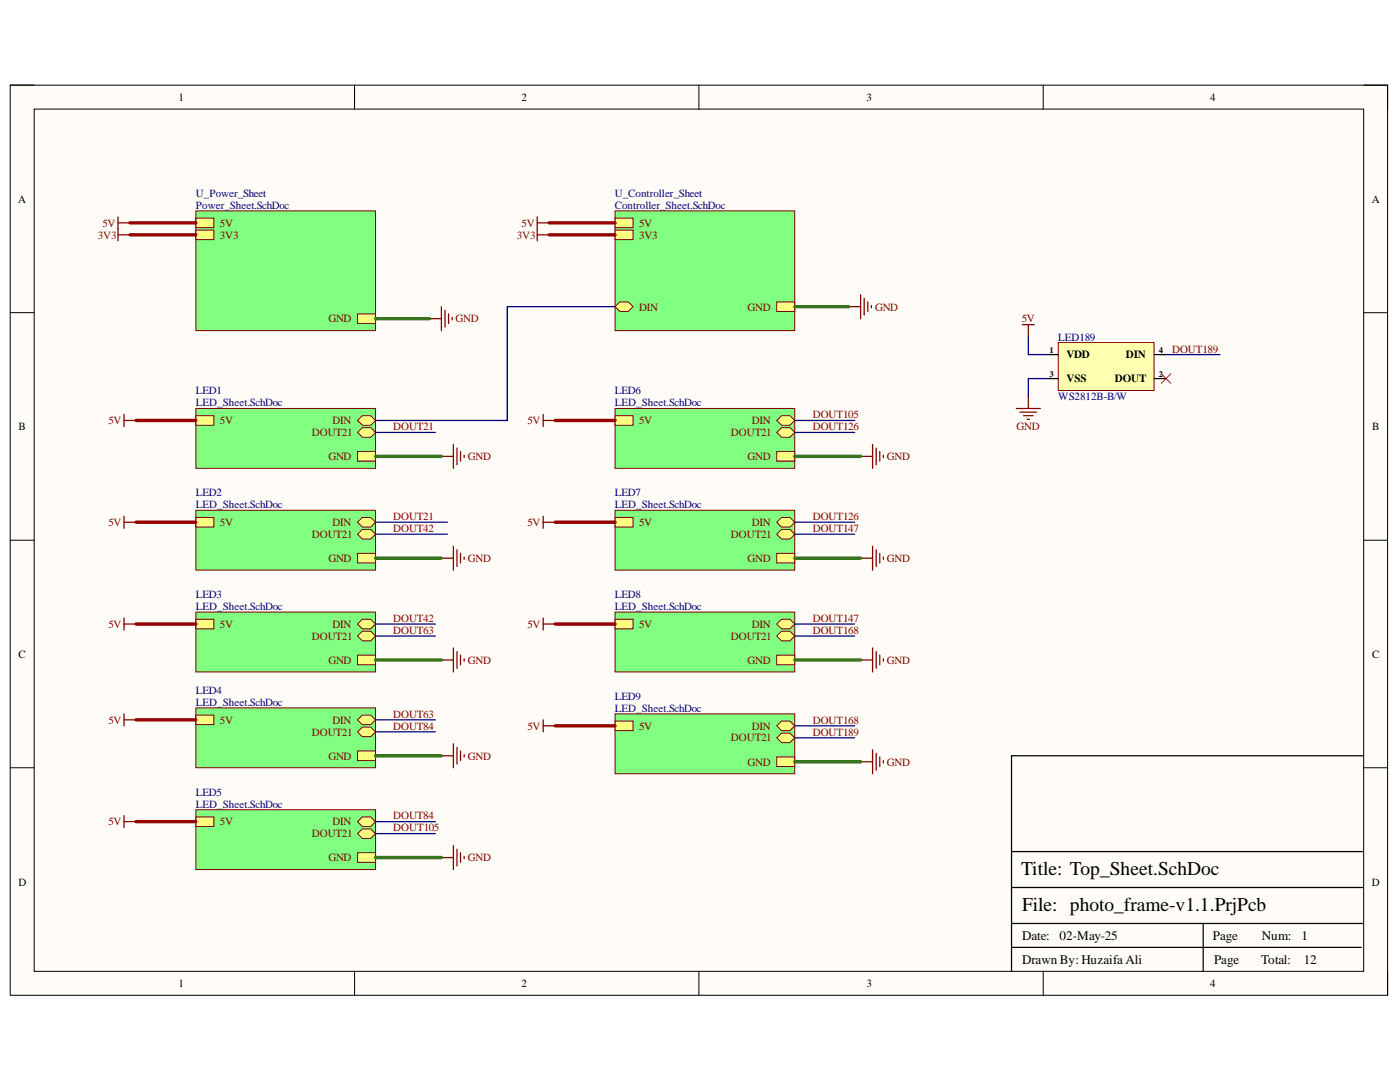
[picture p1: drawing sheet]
<svg xmlns="http://www.w3.org/2000/svg" width="279mm" height="216mm" viewBox="0 0 279 216" stroke-linecap="round" stroke-linejoin="round" font-family="sans-serif">
<path d="M2 17h274.9v181.6h-274.9z" fill-rule="evenodd" fill="#fffcf8"/>
<path d="M2 17h274.9v181.6h-274.9z" fill="none" stroke="#000" stroke-width=".2"/>
<path d="M6.8 21.8h265.3v172h-265.3z" fill-rule="evenodd" fill="#fffcf8"/>
<g fill="none" stroke="#000" stroke-width=".2">
<path d="M2 17h4.8M70.8 17v4.8M139.5 17v4.8M208.2 17v4.8M272.1 17h4.8v4.8M6.8 21.8h265.3v172h-265.3zM2 62.4h4.8M272.1 62.4h4.8M2 107.8h4.8M272.1 107.8h4.8M2 153.2h4.8M272.1 153.2h4.8"/>
<path d="M70.8 193.8v4.8M139.5 193.8v4.8M208.2 193.8v4.8M276.9 193.8v4.8"/>
</g>
<path d="M272.1 150.8h-70.2v43M201.9 177.1h70M201.9 169.9h70M201.9 189h69.8M201.9 184.3h70M240.1 184.3v9.5" fill="none" stroke="#000" stroke-width=".25"/>
<path d="M122.7 42.1h35.9v23.9h-35.9z" fill-rule="evenodd" fill="#80ff80"/>
<path d="M122.7 42.1h35.9v23.9h-35.9z" fill="none" stroke="#800000" stroke-width=".2"/>
<path d="M122.7 45.9h3.6v1.9h-3.6z" fill-rule="evenodd" fill="#ffff80"/>
<path d="M122.7 45.9h3.6v1.9h-3.6z" fill="none" stroke="#800000" stroke-width=".2"/>
<path d="M155 60.2h3.6v2h-3.6z" fill-rule="evenodd" fill="#ffff80"/>
<path d="M155 60.2h3.6v2h-3.6z" fill="none" stroke="#800000" stroke-width=".2"/>
<path d="M122.7 43.5h3.6v1.9h-3.6z" fill-rule="evenodd" fill="#ffff80"/>
<path d="M122.7 43.5h3.6v1.9h-3.6z" fill="none" stroke="#800000" stroke-width=".2"/>
<path d="M122.7 61.2l1-1h1.7l.9 1-.9 1h-1.7z" fill-rule="evenodd" fill="#ffff80"/>
<path d="M122.7 61.2l1-1h1.7l.9 1-.9 1h-1.7z" fill="none" stroke="#800000" stroke-width=".2"/>
<path d="M39.1 42.1h35.8v23.9h-35.8z" fill-rule="evenodd" fill="#80ff80"/>
<path d="M39.1 42.1h35.8v23.9h-35.8z" fill="none" stroke="#800000" stroke-width=".2"/>
<path d="M39.1 45.9h3.6v1.9h-3.6z" fill-rule="evenodd" fill="#ffff80"/>
<path d="M39.1 45.9h3.6v1.9h-3.6z" fill="none" stroke="#800000" stroke-width=".2"/>
<path d="M71.4 62.6h3.5v1.9h-3.5z" fill-rule="evenodd" fill="#ffff80"/>
<path d="M71.4 62.6h3.5v1.9h-3.5z" fill="none" stroke="#800000" stroke-width=".2"/>
<path d="M39.1 43.5h3.6v1.9h-3.6z" fill-rule="evenodd" fill="#ffff80"/>
<path d="M39.1 43.5h3.6v1.9h-3.6z" fill="none" stroke="#800000" stroke-width=".2"/>
<g fill="none" stroke="#800000" stroke-width=".25">
<path d="M23.6 43.3v4.8M23.6 46.9h2.3M23.6 44.5h2.3M107.2 46.9h2.4M107.2 44.5h2.4M107.2 43.3v4.8M171.8 58.8v4.8M172.5 59.5v3.4M85.7 63.6h2.4M88.1 61.2v4.8M88.8 61.9v3.4M89.5 62.6v1.9"/>
<path d="M90.2 63.3v.5M169.4 61.2h2.4M173.2 60.2v2M173.9 61v.4M24.7 82.7v2.4M24.7 83.9h2.4M88.1 91.1h2.4M90.5 88.7v4.8M91.2 89.4v3.3M91.9 90.1v1.9M92.6 90.8v.5"/>
</g>
<path d="M39.1 81.5h35.8v12h-35.8z" fill-rule="evenodd" fill="#80ff80"/>
<path d="M39.1 81.5h35.8v12h-35.8z" fill="none" stroke="#800000" stroke-width=".2"/>
<path d="M71.4 83.9l.9-1h1.7l.9 1-.9 1h-1.7z" fill-rule="evenodd" fill="#ffff80"/>
<path d="M71.4 83.9l.9-1h1.7l.9 1-.9 1h-1.7z" fill="none" stroke="#800000" stroke-width=".2"/>
<path d="M71.4 90.1h3.5v1.9h-3.5z" fill-rule="evenodd" fill="#ffff80"/>
<path d="M71.4 90.1h3.5v1.9h-3.5z" fill="none" stroke="#800000" stroke-width=".2"/>
<path d="M39.1 82.9h3.6v2h-3.6z" fill-rule="evenodd" fill="#ffff80"/>
<path d="M39.1 82.9h3.6v2h-3.6z" fill="none" stroke="#800000" stroke-width=".2"/>
<path d="M71.4 86.3l.9-1h1.7l.9 1-.9 .9h-1.7z" fill-rule="evenodd" fill="#ffff80"/>
<path d="M71.4 86.3l.9-1h1.7l.9 1-.9 .9h-1.7z" fill="none" stroke="#800000" stroke-width=".2"/>
<path d="M39.1 101.8h35.8v12h-35.8z" fill-rule="evenodd" fill="#80ff80"/>
<path d="M39.1 101.8h35.8v12h-35.8z" fill="none" stroke="#800000" stroke-width=".2"/>
<path d="M71.4 104.2l.9-.9h1.7l.9 .9-.9 1h-1.7z" fill-rule="evenodd" fill="#ffff80"/>
<path d="M71.4 104.2l.9-.9h1.7l.9 .9-.9 1h-1.7z" fill="none" stroke="#800000" stroke-width=".2"/>
<path d="M71.4 110.4h3.5v1.9h-3.5z" fill-rule="evenodd" fill="#ffff80"/>
<path d="M71.4 110.4h3.5v1.9h-3.5z" fill="none" stroke="#800000" stroke-width=".2"/>
<path d="M39.1 103.3h3.6v1.9h-3.6z" fill-rule="evenodd" fill="#ffff80"/>
<path d="M39.1 103.3h3.6v1.9h-3.6z" fill="none" stroke="#800000" stroke-width=".2"/>
<path d="M71.4 106.6l.9-1h1.7l.9 1-.9 1h-1.7z" fill-rule="evenodd" fill="#ffff80"/>
<path d="M71.4 106.6l.9-1h1.7l.9 1-.9 1h-1.7z" fill="none" stroke="#800000" stroke-width=".2"/>
<path d="M39.1 122.1h35.8v12h-35.8z" fill-rule="evenodd" fill="#80ff80"/>
<path d="M39.1 122.1h35.8v12h-35.8z" fill="none" stroke="#800000" stroke-width=".2"/>
<path d="M71.4 124.5l.9-.9h1.7l.9 .9-.9 1h-1.7z" fill-rule="evenodd" fill="#ffff80"/>
<path d="M71.4 124.5l.9-.9h1.7l.9 .9-.9 1h-1.7z" fill="none" stroke="#800000" stroke-width=".2"/>
<path d="M71.4 130.7h3.5v1.9h-3.5z" fill-rule="evenodd" fill="#ffff80"/>
<path d="M71.4 130.7h3.5v1.9h-3.5z" fill="none" stroke="#800000" stroke-width=".2"/>
<path d="M39.1 123.6h3.6v1.9h-3.6z" fill-rule="evenodd" fill="#ffff80"/>
<path d="M39.1 123.6h3.6v1.9h-3.6z" fill="none" stroke="#800000" stroke-width=".2"/>
<path d="M71.4 126.9l.9-.9h1.7l.9 .9-.9 1h-1.7z" fill-rule="evenodd" fill="#ffff80"/>
<path d="M71.4 126.9l.9-.9h1.7l.9 .9-.9 1h-1.7z" fill="none" stroke="#800000" stroke-width=".2"/>
<g fill="none" stroke="#800000" stroke-width=".25">
<path d="M24.7 103v2.4M24.7 104.2h2.4M88.1 111.4h2.4M90.5 109v4.8M91.2 109.7v3.4M91.9 110.4v1.9M92.6 111.1v.5M24.7 123.3v2.4M24.7 124.5h2.4M88.1 131.7h2.4M90.5 129.3v4.8M91.2 130v3.4"/>
<path d="M91.9 130.7v1.9M92.6 131.5v.4"/>
</g>
<path d="M39.1 141.2h35.8v12h-35.8z" fill-rule="evenodd" fill="#80ff80"/>
<path d="M39.1 141.2h35.8v12h-35.8z" fill="none" stroke="#800000" stroke-width=".2"/>
<path d="M71.4 143.6l.9-.9h1.7l.9 .9-.9 1h-1.7z" fill-rule="evenodd" fill="#ffff80"/>
<path d="M71.4 143.6l.9-.9h1.7l.9 .9-.9 1h-1.7z" fill="none" stroke="#800000" stroke-width=".2"/>
<path d="M71.4 149.9h3.5v1.9h-3.5z" fill-rule="evenodd" fill="#ffff80"/>
<path d="M71.4 149.9h3.5v1.9h-3.5z" fill="none" stroke="#800000" stroke-width=".2"/>
<path d="M39.1 142.7h3.6v1.9h-3.6z" fill-rule="evenodd" fill="#ffff80"/>
<path d="M39.1 142.7h3.6v1.9h-3.6z" fill="none" stroke="#800000" stroke-width=".2"/>
<path d="M71.4 146l.9-.9h1.7l.9 .9-.9 1h-1.7z" fill-rule="evenodd" fill="#ffff80"/>
<path d="M71.4 146l.9-.9h1.7l.9 .9-.9 1h-1.7z" fill="none" stroke="#800000" stroke-width=".2"/>
<path d="M24.7 142.4v2.4M24.7 143.6h2.4M88.1 150.8h2.4M90.5 148.4v4.8M91.2 149.1v3.4M91.9 149.9v1.9M92.6 150.6v.4" fill="none" stroke="#800000" stroke-width=".25"/>
<path d="M39.1 161.6h35.9v11.9h-35.9z" fill-rule="evenodd" fill="#80ff80"/>
<path d="M39.1 161.6h35.9v11.9h-35.9z" fill="none" stroke="#800000" stroke-width=".2"/>
<path d="M71.4 163.9l.9-.9h1.7l.9 .9-.9 1h-1.7z" fill-rule="evenodd" fill="#ffff80"/>
<path d="M71.4 163.9l.9-.9h1.7l.9 .9-.9 1h-1.7z" fill="none" stroke="#800000" stroke-width=".2"/>
<path d="M71.4 170.2h3.5v1.9h-3.5z" fill-rule="evenodd" fill="#ffff80"/>
<path d="M71.4 170.2h3.5v1.9h-3.5z" fill="none" stroke="#800000" stroke-width=".2"/>
<path d="M39.1 163h3.6v1.9h-3.6z" fill-rule="evenodd" fill="#ffff80"/>
<path d="M39.1 163h3.6v1.9h-3.6z" fill="none" stroke="#800000" stroke-width=".2"/>
<path d="M71.4 166.3l.9-.9h1.7l.9 .9-.9 1h-1.7z" fill-rule="evenodd" fill="#ffff80"/>
<path d="M71.4 166.3l.9-.9h1.7l.9 .9-.9 1h-1.7z" fill="none" stroke="#800000" stroke-width=".2"/>
<path d="M24.7 162.8v2.3M24.7 163.9h2.4M88.1 171.1h2.4M90.5 168.7v4.8M91.2 169.4v3.4M91.9 170.2v1.9M92.6 170.9v.5" fill="none" stroke="#800000" stroke-width=".25"/>
<path d="M122.7 81.5h35.9v12h-35.9z" fill-rule="evenodd" fill="#80ff80"/>
<path d="M122.7 81.5h35.9v12h-35.9z" fill="none" stroke="#800000" stroke-width=".2"/>
<path d="M155 83.9l1-1h1.6l1 1-1 1h-1.6z" fill-rule="evenodd" fill="#ffff80"/>
<path d="M155 83.9l1-1h1.6l1 1-1 1h-1.6z" fill="none" stroke="#800000" stroke-width=".2"/>
<path d="M155 90.1h3.6v1.9h-3.6z" fill-rule="evenodd" fill="#ffff80"/>
<path d="M155 90.1h3.6v1.9h-3.6z" fill="none" stroke="#800000" stroke-width=".2"/>
<path d="M122.7 82.9h3.6v2h-3.6z" fill-rule="evenodd" fill="#ffff80"/>
<path d="M122.7 82.9h3.6v2h-3.6z" fill="none" stroke="#800000" stroke-width=".2"/>
<path d="M155 86.3l1-1h1.6l1 1-1 .9h-1.6z" fill-rule="evenodd" fill="#ffff80"/>
<path d="M155 86.3l1-1h1.6l1 1-1 .9h-1.6z" fill="none" stroke="#800000" stroke-width=".2"/>
<path d="M108.4 82.7v2.4M108.4 83.9h2.4M171.8 91.1h2.3M174.1 88.7v4.8M174.9 89.4v3.3M175.6 90.1v1.9M176.3 90.8v.5" fill="none" stroke="#800000" stroke-width=".25"/>
<path d="M122.7 101.8h35.9v12h-35.9z" fill-rule="evenodd" fill="#80ff80"/>
<path d="M122.7 101.8h35.9v12h-35.9z" fill="none" stroke="#800000" stroke-width=".2"/>
<path d="M155 104.2l1-.9h1.6l1 .9-1 1h-1.6z" fill-rule="evenodd" fill="#ffff80"/>
<path d="M155 104.2l1-.9h1.6l1 .9-1 1h-1.6z" fill="none" stroke="#800000" stroke-width=".2"/>
<path d="M155 110.4h3.6v1.9h-3.6z" fill-rule="evenodd" fill="#ffff80"/>
<path d="M155 110.4h3.6v1.9h-3.6z" fill="none" stroke="#800000" stroke-width=".2"/>
<path d="M122.7 103.3h3.6v1.9h-3.6z" fill-rule="evenodd" fill="#ffff80"/>
<path d="M122.7 103.3h3.6v1.9h-3.6z" fill="none" stroke="#800000" stroke-width=".2"/>
<path d="M155 106.6l1-1h1.6l1 1-1 1h-1.6z" fill-rule="evenodd" fill="#ffff80"/>
<path d="M155 106.6l1-1h1.6l1 1-1 1h-1.6z" fill="none" stroke="#800000" stroke-width=".2"/>
<path d="M108.4 103v2.4M108.4 104.2h2.4M171.8 111.4h2.3M174.1 109v4.8M174.9 109.7v3.4M175.6 110.4v1.9M176.3 111.1v.5" fill="none" stroke="#800000" stroke-width=".25"/>
<path d="M122.7 122.1h35.9v12h-35.9z" fill-rule="evenodd" fill="#80ff80"/>
<path d="M122.7 122.1h35.9v12h-35.9z" fill="none" stroke="#800000" stroke-width=".2"/>
<path d="M155 124.5l1-.9h1.6l1 .9-1 1h-1.6z" fill-rule="evenodd" fill="#ffff80"/>
<path d="M155 124.5l1-.9h1.6l1 .9-1 1h-1.6z" fill="none" stroke="#800000" stroke-width=".2"/>
<path d="M155 130.7h3.6v1.9h-3.6z" fill-rule="evenodd" fill="#ffff80"/>
<path d="M155 130.7h3.6v1.9h-3.6z" fill="none" stroke="#800000" stroke-width=".2"/>
<path d="M122.7 123.6h3.6v1.9h-3.6z" fill-rule="evenodd" fill="#ffff80"/>
<path d="M122.7 123.6h3.6v1.9h-3.6z" fill="none" stroke="#800000" stroke-width=".2"/>
<path d="M155 126.9l1-.9h1.6l1 .9-1 1h-1.6z" fill-rule="evenodd" fill="#ffff80"/>
<path d="M155 126.9l1-.9h1.6l1 .9-1 1h-1.6z" fill="none" stroke="#800000" stroke-width=".2"/>
<path d="M108.4 123.3v2.4M108.4 124.5h2.4M171.8 131.7h2.3M174.1 129.3v4.8M174.9 130v3.4M175.6 130.7v2M176.3 131.5v.4" fill="none" stroke="#800000" stroke-width=".25"/>
<path d="M122.7 142.4h35.9v12h-35.9z" fill-rule="evenodd" fill="#80ff80"/>
<path d="M122.7 142.4h35.9v12h-35.9z" fill="none" stroke="#800000" stroke-width=".2"/>
<path d="M155 144.8l1-.9h1.6l1 .9-1 1h-1.6z" fill-rule="evenodd" fill="#ffff80"/>
<path d="M155 144.8l1-.9h1.6l1 .9-1 1h-1.6z" fill="none" stroke="#800000" stroke-width=".2"/>
<path d="M155 151h3.6v2h-3.6z" fill-rule="evenodd" fill="#ffff80"/>
<path d="M155 151h3.6v2h-3.6z" fill="none" stroke="#800000" stroke-width=".2"/>
<path d="M122.7 143.9h3.6v1.9h-3.6z" fill-rule="evenodd" fill="#ffff80"/>
<path d="M122.7 143.9h3.6v1.9h-3.6z" fill="none" stroke="#800000" stroke-width=".2"/>
<path d="M155 147.2l1-.9h1.6l1 .9-1 1h-1.6z" fill-rule="evenodd" fill="#ffff80"/>
<path d="M155 147.2l1-.9h1.6l1 .9-1 1h-1.6z" fill="none" stroke="#800000" stroke-width=".2"/>
<g fill="none" stroke="#800000" stroke-width=".25">
<path d="M204 64.8h2.4M205.2 64.8v2.4M205.2 79.1v2.4M202.8 81.5h4.8M203.5 82.2h3.4M204.3 82.9h1.9M205 83.7h.5M108.4 143.6v2.4M108.4 144.8h2.4M171.8 152h2.3M174.1 149.6v4.8M174.9 150.3v3.4"/>
<path d="M175.6 151v2M176.3 151.8v.4"/>
</g>
<path d="M211.2 68.4h19.1v9.5h-19.1z" fill-rule="evenodd" fill="#ffffb0"/>
<path d="M211.2 68.4h19.1v9.5h-19.1z" fill="none" stroke="#800000" stroke-width=".2"/>
<path d="M208.8 70.8h2.4M208.8 75.5h2.4M230.3 70.8h2.4M230.3 75.5h2.4" fill="none" stroke="#000" stroke-width=".25"/>
<g fill="none" stroke="#980000" stroke-width=".68">
<path d="M25.9 46.9h13.2M25.9 44.5h13.2M109.6 46.9h13.1M109.6 44.5h13.1M27.1 83.9h12M110.8 83.9h11.9M27.1 104.2h12M110.8 104.2h11.9M27.1 124.5h12M110.8 124.5h11.9M27.1 143.6h12M110.8 144.8h11.9"/>
<path d="M27.1 163.9h12"/>
</g>
<path d="M74.9 63.6h10.8M158.6 61.2h10.8M74.9 91.1h13.2M158.6 91.1h13.2M74.9 111.4h13.2M158.6 111.4h13.2M74.9 131.7h13.2M158.6 131.7h13.2M74.9 150.8h13.2M158.6 152h13.2M74.9 171.1h13.2" fill="none" stroke="#38761d" stroke-width=".68"/>
<g fill="none" stroke="#000080" stroke-width=".25">
<path d="M122.7 61.2h-21.5v22.7h-26.3M205.2 67.2v3.6h3.6M208.8 75.5h-3.6v3.6M232.7 70.8h10.8M74.9 86.3h12M158.6 86.3h12M158.6 83.9h12M74.9 104.2h14.4M74.9 106.6h14.4M158.6 104.2h12M158.6 106.6h12M74.9 124.5h12"/>
<path d="M74.9 126.9h12M158.6 124.5h12M158.6 126.9h12M74.9 143.6h12M74.9 146h12M158.6 144.8h12M158.6 147.2h12M74.9 163.9h12M74.9 166.3h12"/>
</g>
<path d="M231.8 74.6l1.9 1.9M233.7 74.6l-1.9 1.9" fill="none" stroke="#f00" stroke-width=".2"/>
<g font-size="3.9">
<text x="203.8" y="174.6">Title: Top_Sheet.SchDoc</text>
<text x="204" y="181.8">File: photo_frame-v1.1.PrjPcb</text>
</g>
<g font-size="2.6">
<text x="204" y="187.5">Date:</text>
<text x="211.4" y="187.5">02-May-25</text>
<text x="242" y="187.5">Page</text>
<text x="251.8" y="187.5">Num:</text>
<text x="259.7" y="187.5">1</text>
<text x="204" y="192.3">Drawn By: HuzaifaAli</text>
<text x="242.3" y="192.3">Page</text>
<text x="251.7" y="192.3">Total:</text>
<text x="260.2" y="192.3">12</text>
</g>
<g font-size="2.2">
<text x="35.6" y="20.1">1</text>
<text x="104.1" y="20.1">2</text>
<text x="172.9" y="20.1">3</text>
<text x="241.5" y="20.1">4</text>
<text x="3.6" y="40.4">A</text>
<text x="273.8" y="40.4">A</text>
<text x="212.9" y="71.5">VDD</text>
<text x="224.7" y="71.5">DIN</text>
<text x="212.9" y="76.3">VSS</text>
<text x="222.5" y="76.3">DOUT</text>
<text x="3.7" y="85.8">B</text>
<text x="273.8" y="85.8">B</text>
<text x="3.7" y="131.3">C</text>
<text x="273.8" y="131.3">C</text>
<text x="3.7" y="176.7">D</text>
<text x="273.8" y="176.7">D</text>
<text x="35.6" y="197">1</text>
<text x="104.1" y="197">2</text>
<text x="172.9" y="197">3</text>
<text x="241.5" y="197">4</text>
</g>
<g font-size="2.2" fill="#000080">
<text x="39.1" y="39.2">U_Power_Sheet</text>
<text x="39.1" y="41.7">Power_Sheet.SchDoc</text>
<text x="122.7" y="39.2">U_Controller_Sheet</text>
<text x="122.7" y="41.7">Controller_Sheet.SchDoc</text>
<text x="211.2" y="68">LED189</text>
<text x="39.1" y="78.7">LED1</text>
<text x="39.1" y="81.1">LED_Sheet.SchDoc</text>
<text x="122.7" y="78.7">LED6</text>
<text x="122.7" y="81.1">LED_Sheet.SchDoc</text>
<text x="211.2" y="79.9">WS2812B-B/W</text>
<text x="39.1" y="99">LED2</text>
<text x="39.1" y="101.4">LED_Sheet.SchDoc</text>
<text x="122.7" y="99">LED7</text>
<text x="122.7" y="101.4">LED_Sheet.SchDoc</text>
<text x="39.1" y="119.3">LED3</text>
<text x="122.7" y="119.3">LED8</text>
<text x="39.1" y="121.7">LED_Sheet.SchDoc</text>
<text x="122.7" y="121.7">LED_Sheet.SchDoc</text>
<text x="39.1" y="138.4">LED4</text>
<text x="39.1" y="140.9">LED_Sheet.SchDoc</text>
<text x="122.7" y="139.6">LED9</text>
<text x="122.7" y="142">LED_Sheet.SchDoc</text>
<text x="39.1" y="158.8">LED5</text>
<text x="39.1" y="161.1">LED_Sheet.SchDoc</text>
</g>
<g font-size="2.2" fill="#800000">
<text x="19.5" y="47.6">3V3</text>
<text x="20.5" y="45.2">5V</text>
<text x="43.9" y="47.6">3V3</text>
<text x="43.9" y="45.2">5V</text>
<text x="103.2" y="47.6">3V3</text>
<text x="104.1" y="45.2">5V</text>
<text x="127.5" y="47.6">3V3</text>
<text x="127.5" y="45.2">5V</text>
<text x="65.5" y="64.3">GND</text>
<text x="90.9" y="64.3">GND</text>
<text x="127.5" y="62">DIN</text>
<text x="149.2" y="62">GND</text>
<text x="174.6" y="62">GND</text>
<text x="203.9" y="64.3">5V</text>
<text x="233.9" y="70.3">DOUT189</text>
<text x="162.2" y="83.4">DOUT105</text>
<text x="21.6" y="84.6">5V</text>
<text x="43.9" y="84.6">5V</text>
<text x="62.2" y="87.1">DOUT21</text>
<text x="66.4" y="84.6">DIN</text>
<text x="78.5" y="85.8">DOUT21</text>
<text x="105.3" y="84.6">5V</text>
<text x="127.5" y="84.6">5V</text>
<text x="145.9" y="87.1">DOUT21</text>
<text x="150" y="84.6">DIN</text>
<text x="162.2" y="85.8">DOUT126</text>
<text x="202.9" y="85.8">GND</text>
<text x="65.5" y="91.8">GND</text>
<text x="93.4" y="91.8">GND</text>
<text x="149.2" y="91.8">GND</text>
<text x="177" y="91.8">GND</text>
<text x="21.6" y="105">5V</text>
<text x="43.9" y="105">5V</text>
<text x="62.2" y="107.4">DOUT21</text>
<text x="66.4" y="105">DIN</text>
<text x="78.5" y="103.7">DOUT21</text>
<text x="78.5" y="106.2">DOUT42</text>
<text x="105.3" y="105">5V</text>
<text x="127.5" y="105">5V</text>
<text x="145.9" y="107.4">DOUT21</text>
<text x="150" y="105">DIN</text>
<text x="162.2" y="103.7">DOUT126</text>
<text x="162.2" y="106.2">DOUT147</text>
<text x="65.5" y="112.1">GND</text>
<text x="93.4" y="112.1">GND</text>
<text x="149.2" y="112.1">GND</text>
<text x="177" y="112.1">GND</text>
<text x="21.6" y="125.3">5V</text>
<text x="43.9" y="125.3">5V</text>
<text x="66.4" y="125.3">DIN</text>
<text x="78.5" y="124.1">DOUT42</text>
<text x="105.3" y="125.3">5V</text>
<text x="127.5" y="125.3">5V</text>
<text x="150" y="125.3">DIN</text>
<text x="162.2" y="124.1">DOUT147</text>
<text x="62.2" y="127.7">DOUT21</text>
<text x="78.5" y="126.5">DOUT63</text>
<text x="145.9" y="127.7">DOUT21</text>
<text x="162.2" y="126.5">DOUT168</text>
<text x="65.5" y="132.5">GND</text>
<text x="93.4" y="132.5">GND</text>
<text x="149.2" y="132.5">GND</text>
<text x="177" y="132.5">GND</text>
<text x="78.5" y="143.2">DOUT63</text>
<text x="21.6" y="144.4">5V</text>
<text x="43.9" y="144.4">5V</text>
<text x="62.2" y="146.8">DOUT21</text>
<text x="66.4" y="144.4">DIN</text>
<text x="78.5" y="145.6">DOUT84</text>
<text x="105.3" y="145.6">5V</text>
<text x="127.5" y="145.6">5V</text>
<text x="145.9" y="148">DOUT21</text>
<text x="150" y="145.6">DIN</text>
<text x="162.2" y="144.4">DOUT168</text>
<text x="162.2" y="146.8">DOUT189</text>
<text x="65.5" y="151.6">GND</text>
<text x="93.4" y="151.6">GND</text>
<text x="149.2" y="152.8">GND</text>
<text x="177" y="152.8">GND</text>
<text x="21.6" y="164.7">5V</text>
<text x="43.9" y="164.7">5V</text>
<text x="62.2" y="167.1">DOUT21</text>
<text x="66.4" y="164.7">DIN</text>
<text x="78.5" y="163.5">DOUT84</text>
<text x="78.5" y="165.9">DOUT105</text>
<text x="65.5" y="171.9">GND</text>
<text x="93.4" y="171.9">GND</text>
</g>
<g font-size="1.7">
<text x="209.5" y="70.4">1</text>
<text x="231.3" y="70.4">4</text>
<text x="209.5" y="75.2">3</text>
<text x="231.3" y="75.2">2</text>
</g>
</svg>
